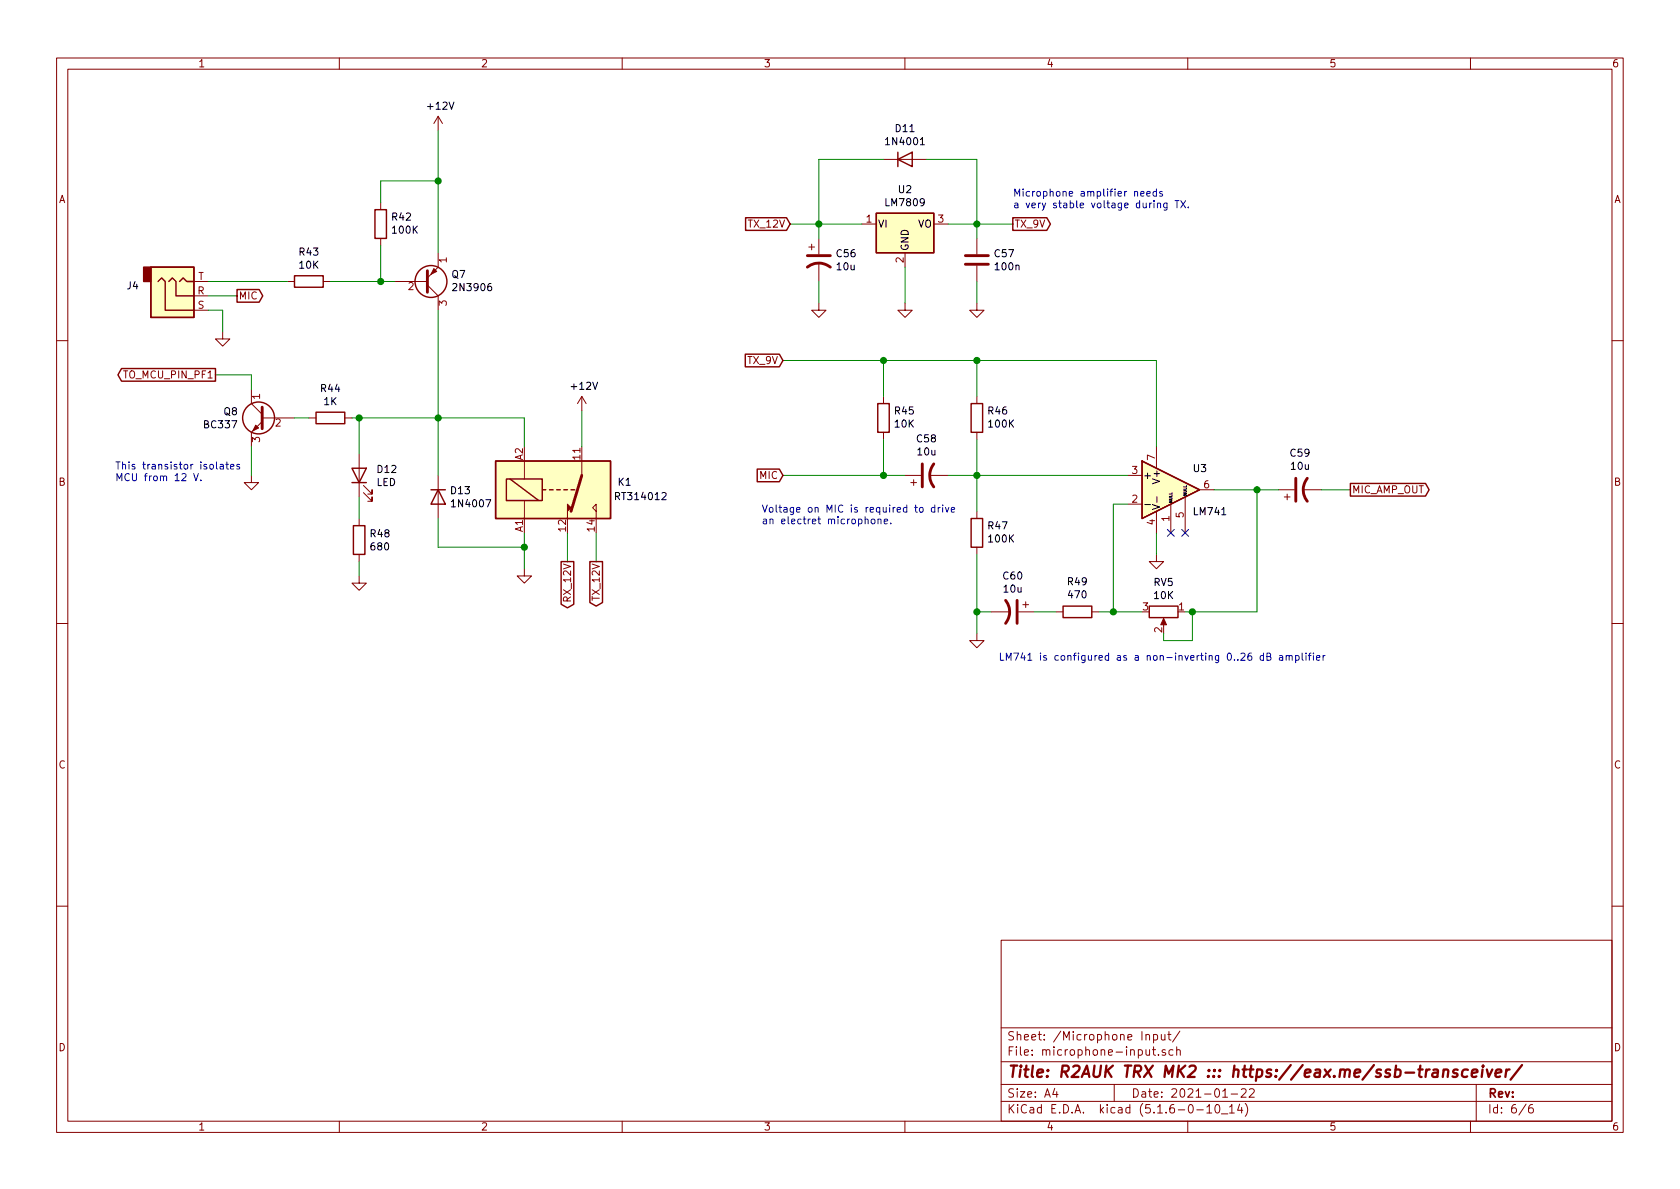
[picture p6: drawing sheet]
<svg xmlns="http://www.w3.org/2000/svg" width="297mm" height="210mm" viewBox="0 0 297 210" stroke-linecap="round" stroke-linejoin="round" font-family="sans-serif">
<g fill="none" stroke="#840000" stroke-width=".18">
<path d="M10 10.3h277v189.9h-277zM12 12.2h273v186.1h-273zM60 10.3v1.9M110 10.3v1.9M160 10.3v1.9M210 10.3v1.9M260 10.3v1.9M67.3 35.8v1.3M77.5 20.6v2.5M77.5 20.6l-.8 1.2M77.5 20.6l.7 1.2M152.4 39.6h2.5"/>
<path d="M156.2 28.2h7.6M165.1 39.6h2.5M34.3 52.3h2.5M34.3 54.9h2.5M34.3 49.8h2.5M39.4 58.7v1.2h1.2l-1.2 1.3-1.3-1.3h1.3M50.8 49.8h1.3M57.1 49.8h1.3M67.3 42.2v1.2M69.8 49.8h5.8M75.6 50.4l1.9 1.9v2.6M77.5 44.7v2.5l-1.9 1.9"/>
<path d="M143 43.7h1M143.5 43.2v1M144.8 53.6v1.3h1.2l-1.2 1.2-1.3-1.2h1.3M144.8 42.2v2.8M144.8 46.5v3.3M160 53.6v1.3h1.3l-1.3 1.2-1.3-1.2h1.3M160 44.7v2.5M172.7 53.6v1.3h1.3l-1.3 1.2-1.3-1.2h1.3M172.7 42.2v2.8M172.7 47v2.8M10 60.2h2M44.4 68.8v2.6l2 1.9"/>
<path d="M46.4 74.5l-2 1.9v2.6M46.4 73.9h5.7M54.6 73.9h1.3M61 73.9h1.2M102.9 70.1v2.5M102.9 70.1l-.8 1.3M102.9 70.1l.7 1.3M156.2 70.1v1.3M156.2 76.4v1.3M172.7 70.1v1.3M172.7 76.4v1.3M204.5 79v3.8"/>
<path d="M285 60.2h2M44.4 84.1v1.2h1.3l-1.3 1.3-1.2-1.3h1.2M63.5 80.3v7.6M63.5 91.7v1.3M63.5 98v1.3M64.3 87.1l1.5 1.5v-.7v.7h-.8M64.3 85.8l1.5 1.6v-.8v.8h-.8M77.5 84.1v7.6M92.7 81.5v3.2M92.7 88.5v3.2M102.9 81.5v2.6M105.4 90.4l-.6-.6 .6-.7v2.6"/>
<path d="M160 84.1h2.8M161 85.3h1.1M161.5 84.8v1M164.3 84.1h3.3M172.7 90.4v1.3M172.7 96.8v1.2M199.4 84.1h2.5M199.4 89.1h2.5M204.5 98v1.3h1.2l-1.2 1.3-1.3-1.3h1.3M204.5 90.4v3.8M207 89.1v5.1M209.5 87.9v6.3"/>
<path d="M212.1 86.6h2.5M226.1 86.6h2.8M227.1 87.9h1M227.6 87.4v1M230.4 86.6h3.3M10 110.3h2M63.5 101.8v1.3h1.3l-1.3 1.3-1.3-1.3h1.3M92.7 100.6v1.2h1.3l-1.3 1.3-1.3-1.3h1.3M172.7 112v1.3h1.3l-1.3 1.2-1.3-1.2h1.3M175.3 108.2h3.3M180.1 108.2h2.8M180.8 106.9h1.1"/>
<path d="M181.4 106.4v1M186.7 108.2h1.3M193 108.2h1.3M205.7 109.7v1M285 110.3h2M10 160.2h2M177 166.3h108v32h-108zM285 160.2h2M60 198.3v1.9M110 198.3v1.9M160 198.3v1.9M177 194.8h108"/>
<path d="M177 191.8h108M177 187.8h108M177 181.8h108M186.5 192.5l-.4 1h1M186.8 193v1M197 191.8v3M202.6 185.6l.1 .9 .3 .1 .3-.1M202.6 183.1l.2-.2 .4 .1 .1 .9M203.3 185.6v1M203.8 185.6h.5M204 185.1v1.3l.3 .2M204 183l.4-.1 .3 .3-.1 .6-.2 .1-.4-.1"/>
<path d="M204 182.9v1.5M204.8 186.5v.1M205.3 182.9l.1 .9 .4 .1 .2-.1M206 182.9v1M206 185.7a.37 .37 0 0 0-.5 .1v.2l.5 .2 .1 .1-.2 .3-.4-.1M206.5 182.9h.5M206.7 182.4v1.3l.3 .2M207.4 185.7l-.4-.1-.3 .3 .1 .6 .2 .1 .4-.1M208.1 185.7a.37 .37 0 0 1 .6 .1v.8M208.1 185.1v1.5M208.6 182.3l-1.3 2M210 198.3v1.9"/>
<path d="M211.6 196.3h1.2M213.4 195.8l.4-.5v1.5M213.4 196.8h.8M215 195.4l.3-.1a.94 .94 0 0 1 0 1.5 .8 .8 0 0 1-.6-.6 .8 .8 0 0 1 .3-.8zM216 197h1.1M216.2 194h.8M217.4 195.8l.4-.5v1.5M217.4 196.8h.8M217.7 193.5h1.1M219.2 195.2l-.4 1.1h.9M219.5 192.7l.2-.2h.3l.3 .2v.3v.2l-.9 .8h.9M219.5 195.8v1"/>
<path d="M220.2 195.1a1.71 1.71 0 0 1 0 2.3M220.9 192.7l.2-.2h.4l.2 .2 .1 .3-1 1h1M260 198.3v1.9M261 191.8v6.5M269.8 195.2l-1.2 2M271 195.3a.62 .62 0 0 0-.7 .7v.7l.3 .1 .4-.1 .1-.5-.1-.2-.4-.1-.3 .3"/>
</g>
<path d="M255.2 189.3a.5 .5 0 0 1 .9 .1l-.1 1M255.3 189.1l-.2 1.3M257.7 189.2a.52 .52 0 0 0-.8 .3l.3 .3 .5 .1v.3l-.3 .2-.6-.1M259.5 189.2a.68 .68 0 0 0-1 .3v.8l.3 .1 .6-.1M260.2 189.8l1-.2v-.4l-.6-.1-.3 .3v.9l.2 .1 .5-.1M262.1 189.1l-.1 1.3M262.2 188.4l-.1 .1 .1 .1v-.2v.2M262.9 189.1l.3 1.3 .7-1.3M264.4 189.8l1-.2v-.4l-.6-.1-.3 .3v.9l.1 .1 .6-.1M266.3 189.1l-.1 1.3M266.9 189.1a.54 .54 0 0 0-.6 .4M269.1 188.3l-2 2.6" fill="none" stroke="#840000" stroke-width=".41"/>
<g fill="#ffffc2" stroke="#ffffc2" stroke-width=".18">
<path d="M26.7 47.2h7.6v8.9h-7.6z"/>
<path d="M87.6 81.5h20.3v10.2h-20.3z"/>
<path d="M201.9 81.5l10.2 5.1-10.2 5.1z"/>
<path d="M154.9 37.7h10.2v7h-10.2z"/>
</g>
<g fill="none" stroke="#840000" stroke-width=".25">
<path d="M66.3 37.1h2v5.1h-2zM131.8 38.5h7.3l.6 1.1-.6 1.1h-7.3zM154.9 37.7h10.2v7h-10.2zM158.7 28.2l2.6-1.3v2.6zM158.7 26.9v2.6M179.1 38.5h6l.6 1.1-.6 1.1h-6zM26.7 47.2h7.6v8.9h-7.6zM27.9 49.8l.7-.7 .6 .7v5.1h5.1M29.8 49.8l.7-.7 .6 .7v2.5h3.2M31.7 49.8l.7-.7 .6 .7h1.3M41.9 51.2h3.9l.7 1.1-.7 1.1h-3.9zM52.1 48.8h5v2h-5z"/>
<path d="M21.5 65.2h16.6v2.2h-16.6l-.6-1.1zM55.9 72.9h5.1v2h-5.1zM131.8 62.6h6l.6 1.1-.6 1.2h-6zM155.2 71.4h2v5h-2zM171.7 71.4h2v5h-2zM62.2 82.8h2.6l-1.3 2.5zM62.2 85.3h2.6M62.5 93h2v5h-2zM76.2 86.6h2.5M77.5 86.6l1.2 2.5h-2.5zM87.6 81.5h20.3v10.2h-20.3zM89.5 84.7h6.4v3.8h-6.4z"/>
<path d="M90.2 84.7l5 3.8M95.9 86.6h.6M97.2 86.6h.6M98.4 86.6h.7M99.2 99.3h2.2v7.6l-1.1 .6-1.1-.6zM99.7 86.6h.6M101 86.6h.6M104.3 99.3h2.2v7.2l-1.1 .7-1.1-.7zM133.9 83h3.9l.6 1.1-.6 1.1h-3.9zM171.7 91.7h2v5.1h-2zM201.9 81.5l10.2 5.1-10.2 5.1zM238.8 85.5h13.2l.7 1.1-.7 1.1h-13.2z"/>
<path d="M188 107.2h5v2h-5zM203.2 107.2h5.1v2h-5.1z"/>
<circle cx="76.2" cy="49.8" r="2.82"/>
<circle cx="45.7" cy="73.9" r="2.82"/>
</g>
<path d="M25.4 47.2h1.3v2.6h-1.3z" fill="#840000" stroke="#840000" stroke-width=".25"/>
<g fill="#840000" stroke="#840000" stroke-width=".18">
<path d="M205.7 109.3l.5 1.2h-1z"/>
<path d="M100.3 89.1l.7 .7-.7 .6v1.3z"/>
<path d="M76.7 47.5l.5 .5-1 .5z"/>
<path d="M45.2 75.2l.5 .5-1 .5z"/>
</g>
<g fill="none" stroke="#840000" stroke-width=".51">
<path d="M75.6 47.9v3.8M142.7 47.2a3.3 3.3 0 0 1 4.1 0M142.7 45.2h4.1M170.7 45.2h4.1M170.7 46.7h4.1M46.4 72v3.8M102.9 84.1l-1.9 6.3M163.1 82v4.1M165.1 82a3.3 3.3 0 0 0 0 4.1M229.1 84.6v4M231.1 84.6a3.3 3.3 0 0 0 0 4M177.8 106.2a3.3 3.3 0 0 1 0 4"/>
<path d="M179.8 106.2v4"/>
</g>
<path d="M162.7 25.6h.7M202.4 89.2h1M203.8 89.2l1.2 .5-1.2 .4M204.5 87.9v.9" fill="none" stroke="#000" stroke-width=".18"/>
<g fill="none" stroke="#008400" stroke-width=".18">
<path d="M77.5 23.1v21.6M77.5 32h-10.2v3.8M139.7 39.6h12.7M156.2 28.2h-11.4v14M163.8 28.2h8.9v14M167.6 39.6h11.5M36.8 49.8h14M36.8 54.9h2.6v3.8M36.8 52.3h5.1M58.4 49.8h11.4M67.3 43.4v6.4M77.5 54.9v29.2"/>
<path d="M144.8 49.8v3.8M160 47.2v6.4M172.7 49.8v3.8M38.1 66.3h6.3v2.5M44.4 79v5.1M52.1 73.9h2.5M62.2 73.9h30.5v5.1M63.5 73.9v6.4M102.9 72.6v6.4M138.4 63.7h66.1v15.3M156.2 63.7v6.4M156.2 77.7v6.4"/>
<path d="M172.7 63.7v6.4M172.7 77.7v12.7M63.5 87.9v3.8M63.5 99.3v2.5M77.5 91.7v5.1h15.2M92.7 94.2v6.4M100.3 94.2v5.1M105.4 94.2v5.1M138.4 84.1h21.6M167.6 84.1h31.8M172.7 98v14M199.4 89.1h-2.6v19.1"/>
<path d="M204.5 94.2v3.8M214.6 86.6h11.5M222.2 86.6v21.6h-12.7M233.7 86.6h5.1M172.7 108.2h2.6M182.9 108.2h3.8M194.3 108.2h7.6M210.8 108.2v5.1h-5.1v-1.3"/>
</g>
<g fill="none" stroke="#0000c2" stroke-width=".18">
<path d="M201.7 34.3l.6-.1-.1-.3h-.3l-.2 .1 .1 .6h.4M202.8 34.3l.6-.1-.1-.3h-.3l-.2 .1v.6h.5M204.5 33.9h-.4l-.2 .2 .1 .5h.5M204.5 33.4v1.3M204.6 36l.2-.1 .3 .1 .1 .7M204.6 35.9v.8M205.5 33.9h-.3l-.2 .1 .1 .2 .4 .1v.3h-.5M206.3 35.9v1.2l-.2 .1-.3-.1M206.3 36l-.3-.1-.3 .2 .2 .6h.4M207.7 35.5h.8M208.1 35.5v1.2M208.8 35.5l.8 1.2"/>
<path d="M209.6 35.5l-.8 1.2M210.1 36.6v.1M34.2 83.7l.4 1.3 .5-1.3M35.5 84.9v.1M38.9 82.2h.5l.1 .8M39.5 82.4l-.4 .1-.2 .1v.3h.6M39.9 82.1h.5M40.1 81.7v1.1l.3 .2M40.8 82.5l.6-.1-.1-.2-.4-.1-.1 .2v.6h.5M42.3 82.2l-.3-.1-.1 .2v.2l.4 .1v.3h-.4M154.2 91.8h.3l.2 .2-.1 .6h-.3l-.3-.2zM155.2 91.9l.2-.1h.3l.1 .8"/>
<path d="M155.2 91.8v.8M156.3 92.2l.6-.1v-.3h-.4l-.2 .2 .1 .6h.5M157.5 92.5v.1M162.7 89.8l.3-.1 .2 .2-.1 .6-.3 .1-.2-.3zM165.3 89.8l-.4-.1-.2 .3 .1 .5h.5M165.3 89.3v1.3M165.9 89.7v.9M166.2 89.7l-.3 .3M166.7 89.3v.1M166.7 89.7v.9M167.2 89.7l.3 .9 .3-.9M168.2 90.1l.6-.1-.1-.2-.3-.1-.2 .2v.6h.5"/>
<path d="M223.4 116l-.4-.1-.2 .2 .1 .6h.5M223.4 115.5v1.3M224 116.1l.6-.1v-.4l-.6-.1v1.3h.5l.2-.3v-.2l-.3-.2M226.2 116h.5l.1 .8M226.8 116.2l-.4 .1-.2 .2v.2h.6M227.4 116l.2-.1 .3 .1v.8M227.4 115.9v.9M227.9 116.1l.2-.2 .3 .1 .1 .8M229.1 116l.3-.1 .3 .2-.1 .6h-.5M229.1 115.9v1.3M230.2 115.5v1.1l.2 .2M230.9 115.5v.1"/>
<path d="M230.9 115.9v.9M231.3 115.9h.5M231.8 115.5l-.3 .2v1.1M232.2 115.5v.1M232.2 115.9v.9M232.8 116.3l.6-.1-.1-.2-.3-.1-.2 .2v.6h.5M233.9 115.9v.9M234.3 115.9l-.3 .1-.1 .1"/>
</g>
<g fill="#008400" stroke="#008400" stroke-width=".25">
<circle cx="172.7" cy="63.7" r=".51"/>
<circle cx="172.7" cy="84.1" r=".51"/>
<circle cx="196.9" cy="108.2" r=".51"/>
<circle cx="156.2" cy="84.1" r=".51"/>
<circle cx="156.2" cy="63.7" r=".51"/>
<circle cx="222.3" cy="86.6" r=".51"/>
<circle cx="92.7" cy="96.8" r=".51"/>
<circle cx="210.8" cy="108.2" r=".51"/>
<circle cx="144.8" cy="39.6" r=".51"/>
<circle cx="172.7" cy="39.6" r=".51"/>
<circle cx="172.7" cy="108.2" r=".51"/>
<circle cx="63.5" cy="73.9" r=".51"/>
<circle cx="67.3" cy="49.8" r=".51"/>
<circle cx="77.5" cy="32" r=".51"/>
<circle cx="77.5" cy="73.9" r=".51"/>
</g>
<path d="M206.4 93.6l1.2 1.2M207.6 93.6l-1.2 1.2M208.9 93.6l1.3 1.2M210.2 93.6l-1.3 1.2" fill="none" stroke="#000084" stroke-width=".18"/>
<text font-size="2.8" fill="#840000" x="178" y="190.5">Title: R2AUK TRX MK2 ::: https://eax.me/ssb-transceiver/</text>
<g font-size="2.1" fill="#840000">
<text x="178" y="184">Sheet: /Microphone Input/</text>
<text x="178" y="186.7">File: microphone-input.sch</text>
<text x="178" y="196.9">KiCad E.D.A. kicad (5.1.6-0-10_14)</text>
<text x="178" y="194.1">Size: A4</text>
<text x="200" y="194.1">Date: 2021-01-22</text>
<text x="263" y="194.1">Rev:</text>
<text x="263" y="196.9">Id: 6/6</text>
</g>
<g font-size="1.8" fill="#840000">
<text x="35" y="11.9">1</text>
<text x="85" y="11.9">2</text>
<text x="135" y="11.9">3</text>
<text x="185" y="11.9">4</text>
<text x="235" y="11.9">5</text>
<text x="285" y="11.9">6</text>
<text x="10.4" y="35.9">A</text>
<text x="285.4" y="35.9">A</text>
<text x="132.5" y="40.3">TX_12V</text>
<text x="153.2" y="39.4">1</text>
<text x="165.9" y="39.4">3</text>
<text x="179.3" y="40.3">TX_9V</text>
<text x="79" y="46.5" transform="rotate(-90 79 46.5)">1</text>
<text x="159.8" y="46.5" transform="rotate(-90 159.8 46.5)">2</text>
<text x="34.9" y="52.1">R</text>
<text x="35" y="49.5">T</text>
<text x="42.2" y="53">MIC</text>
<text x="72.2" y="51.3">2</text>
<text x="35" y="54.6">S</text>
<text x="79" y="54.1" transform="rotate(-90 79 54.1)">3</text>
<text x="132.2" y="64.4">TX_9V</text>
<text x="22.2" y="66.9">TO_MCU_PIN_PF1</text>
<text x="46" y="70.6" transform="rotate(-90 46 70.6)">1</text>
<text x="48.7" y="75.4">2</text>
<text x="46" y="78.2" transform="rotate(-90 46 78.2)">3</text>
<text x="92.5" y="81.4" transform="rotate(-90 92.5 81.4)">A2</text>
<text x="102.6" y="81.2" transform="rotate(-90 102.6 81.2)">11</text>
<text x="200.2" y="83.8">3</text>
<text x="204.2" y="81.4" transform="rotate(-90 204.2 81.4)">7</text>
<text x="10.4" y="85.9">B</text>
<text x="134.4" y="84.7">MIC</text>
<text x="200.2" y="88.9">2</text>
<text x="212.9" y="86.4">6</text>
<text x="239" y="87.2">MIC_AMP_OUT</text>
<text x="285.4" y="85.9">B</text>
<text x="92.5" y="94.1" transform="rotate(-90 92.5 94.1)">A1</text>
<text x="100.1" y="93.9" transform="rotate(-90 100.1 93.9)">12</text>
<text x="105.2" y="93.9" transform="rotate(-90 105.2 93.9)">14</text>
<text x="204.2" y="92.8" transform="rotate(-90 204.2 92.8)">4</text>
<text x="206.8" y="92.2" transform="rotate(-90 206.8 92.2)">1</text>
<text x="209.3" y="91.5" transform="rotate(-90 209.3 91.5)">5</text>
<text x="101" y="106.1" transform="rotate(-90 101 106.1)">RX_12V</text>
<text x="106" y="106" transform="rotate(-90 106 106)">TX_12V</text>
<text x="202.1" y="107.9">3</text>
<text x="208.4" y="107.9">1</text>
<text x="205.5" y="111.9" transform="rotate(-90 205.5 111.9)">2</text>
<text x="10.4" y="135.9">C</text>
<text x="285.4" y="135.9">C</text>
<text x="10.4" y="185.9">D</text>
<text x="285.4" y="185.9">D</text>
<text x="35" y="199.9">1</text>
<text x="85" y="199.9">2</text>
<text x="135" y="199.9">3</text>
<text x="185" y="199.9">4</text>
<text x="235" y="199.9">5</text>
<text x="285" y="199.9">6</text>
</g>
<g font-size="1.8">
<text x="75.8" y="19.4">+12V</text>
<text x="158.4" y="23.4">D11</text>
<text x="156.9" y="25.7">1N4001</text>
<text x="158.9" y="34.2">U2</text>
<text x="69.4" y="39">R42</text>
<text x="69.5" y="41.3">100K</text>
<text x="155.2" y="40.3">VI</text>
<text x="156.8" y="36.5">LM7809</text>
<text x="162.3" y="40.3">VO</text>
<text x="53" y="45.2">R43</text>
<text x="53" y="47.5">10K</text>
<text x="148" y="45.5">C56</text>
<text x="148" y="47.8">10u</text>
<text x="160.7" y="44.4" transform="rotate(-90 160.7 44.4)">GND</text>
<text x="175.9" y="45.5">C57</text>
<text x="176.1" y="47.8">100n</text>
<text x="22.5" y="51.2">J4</text>
<text x="79.9" y="49.2">Q7</text>
<text x="80.4" y="51.5">2N3906</text>
<text x="56.8" y="69.3">R44</text>
<text x="57.3" y="71.6">1K</text>
<text x="101.2" y="68.9">+12V</text>
<text x="36.2" y="75.7">BC337</text>
<text x="39.6" y="73.4">Q8</text>
<text x="158.3" y="73.3">R45</text>
<text x="158.3" y="75.6">10K</text>
<text x="174.8" y="73.3">R46</text>
<text x="174.9" y="75.6">100K</text>
<text x="66.8" y="83.6">D12</text>
<text x="162.2" y="78.2">C58</text>
<text x="162.3" y="80.5">10u</text>
<text x="211" y="83.5">U3</text>
<text x="228.2" y="80.8">C59</text>
<text x="228.3" y="83.1">10u</text>
<text x="66.5" y="85.9">LED</text>
<text x="79.8" y="87.4">D13</text>
<text x="80.2" y="89.7">1N4007</text>
<text x="109.2" y="88.4">RT314012</text>
<text x="109.3" y="85.9">K1</text>
<text x="202.1" y="84.7">+</text>
<text x="205.1" y="85.1" transform="rotate(-90 205.1 85.1)">V+</text>
<text x="65.6" y="95">R48</text>
<text x="174.8" y="93.6">R47</text>
<text x="174.9" y="95.9">100K</text>
<text x="211.2" y="91.1">LM741</text>
<text x="65.7" y="97.3">680</text>
<text x="177.4" y="102.5">C60</text>
<text x="177.5" y="104.8">10u</text>
<text x="188.8" y="103.5">R49</text>
<text x="189" y="105.8">470</text>
<text x="204" y="103.6">RV5</text>
<text x="204.1" y="105.9">10K</text>
</g>
<g font-size="1.8" fill="#0000c2">
<text x="179.1" y="34.8">Microphone amplifier needs</text>
<text x="179.1" y="36.8">a very stable voltage during TX.</text>
<text x="20.3" y="83">This transistor isolates</text>
<text x="20.3" y="85.1">MCU from 12 V.</text>
<text x="134.6" y="90.6">Voltage on MIC is required to drive</text>
<text x="134.6" y="92.7">an electret microphone.</text>
<text x="176.5" y="116.8">LM741 is configured as a non-inverting 0..26 dB amplifier</text>
</g>
<g font-size=".7">
<text x="207.3" y="89" transform="rotate(-90 207.3 89)">NULL</text>
<text x="209.8" y="87.8" transform="rotate(-90 209.8 87.8)">NULL</text>
</g>
</svg>
